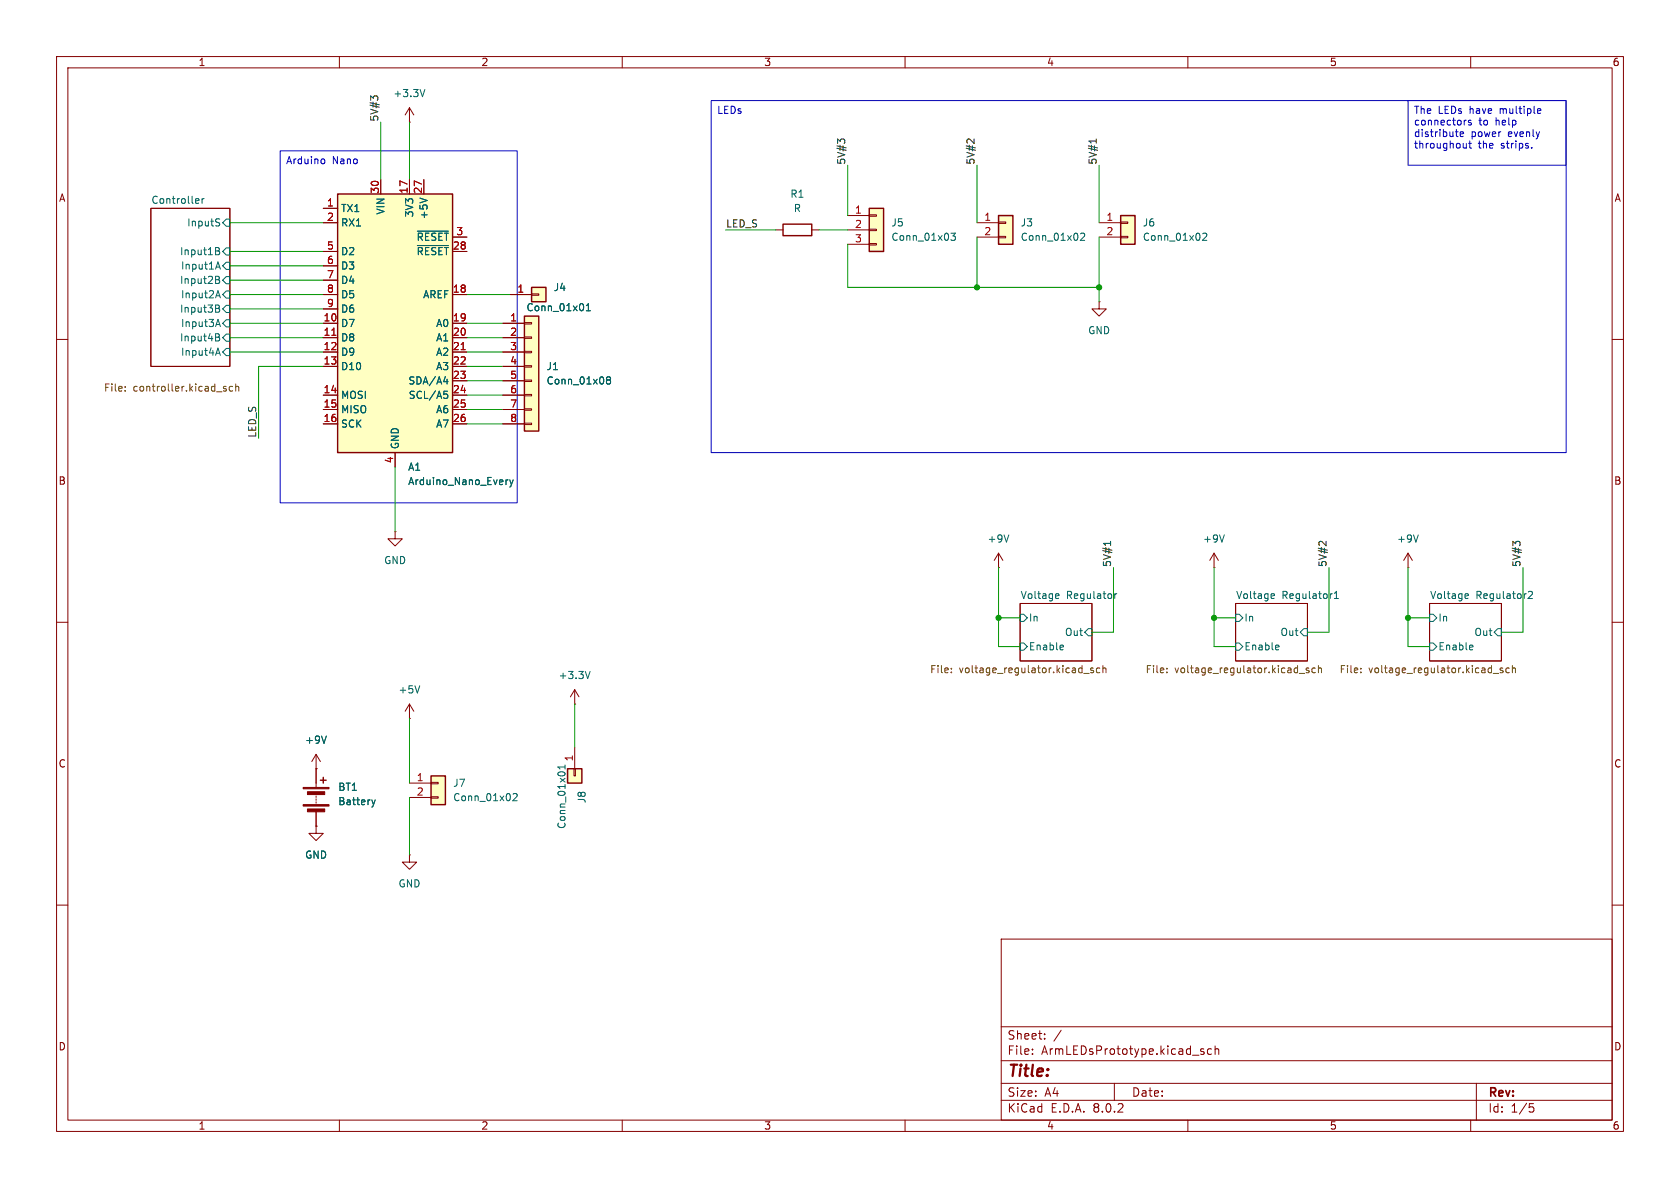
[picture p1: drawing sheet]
<svg xmlns="http://www.w3.org/2000/svg" width="297mm" height="210mm" viewBox="0 0 297 210" stroke-linecap="round" stroke-linejoin="round" font-family="sans-serif">
<g fill="none" stroke="#840000" stroke-width=".18">
<path d="M10 10h277v190h-277zM12 12h273v186h-273zM60 10v2M110 10v2M160 10v2M210 10v2M260 10v2M26.7 36.8h13.9v28h-13.9zM10 60h2M285 60h2M10 110h2M180.3 106.7h12.7v10.1h-12.7z"/>
<path d="M218.4 106.7h12.7v10.1h-12.7zM252.7 106.7h12.7v10.1h-12.7zM285 110h2M10 160h2M285 160h2M177 166h108v32h-108zM60 198v2M110 198v2M160 198v2M177 194.5h108M177 191.5h108M177 187.5h108"/>
<path d="M177 181.5h108M182.5 186.3v.1M182.5 185.5v.1M184.7 183.6v.1M184.7 182.8v.1M187.6 182.1l-1.3 2M197 191.5v3M210 198v2M212.3 185.8l.4 .1 .2 .2-.1 .2-.4 .1M212.3 185.5h.5M214.2 185.5l-.5-.1-.2 .3v.4l.1 .2h.6M214.8 185.5l.2-.1 .4 .1 .1 .9"/>
<path d="M214.8 184.9v1.5M260 198v2M261 191.5v6.5M270.4 195.1h.7M270.5 195.7h.4l.3 .3-.2 .5-.5 .1"/>
</g>
<g fill="none" stroke="#006464" stroke-width=".18">
<path d="M34.8 35.1l.3 .1 .1 .2-.6 .1M35.1 35.9l-.3 .1M35.7 35.1v.9M36.1 35.1l-.4 .3M38.4 38.7h.4M38.6 39.3l.2 .3-.2 .3M39.4 39.4l.6-.7h.6v1.3h-.6zM38.1 48.8l.6 .2 .1 .2-.3 .2M38.1 43.8l.6 .1 .1 .2-.3 .3M38.1 53.9l.6 .1 .1 .3-.3 .2M38.1 59l.6 .1 .1 .3-.3 .2M38.1 49.4h.4"/>
<path d="M38.1 44.4h.4M38.1 54.5h.4M38.1 59.6h.4M38.2 47.2h.6M38.2 52.3h.6M38.2 57.4h.6M38.5 46.3l.5 1.3M38.5 51.4l.5 1.2M38.5 56.5l.5 1.2M38.5 44.4l.3 .2v.3l-.7 .1M38.5 49.4l.3 .3v.3l-.7 .1M38.5 54.5l.3 .3v.3l-.7 .1"/>
<path d="M38.5 59.6l.3 .2v.3l-.7 .2M39.4 49.5l.6-.6h.6v1.3h-.6zM39.4 44.5l.6-.7h.6v1.3h-.6zM39.4 47l.6-.6h.6v1.2h-.6zM39.4 59.7l.6-.6h.6v1.2h-.6zM39.4 57.2l.6-.7h.6v1.3h-.6zM40 51.4h.6v1.3h-.6l-.6-.6zM40 54h.6v1.2h-.6l-.6-.6zM38.2 62.4h.6M38.5 61.5l.5 1.3M39.4 62.2l.6-.6h.6v1.3h-.6zM180.3 108.6h.7l.6 .6-.6 .7h-.7z"/>
<path d="M180.3 113.7h.7l.6 .6-.6 .6h-.7zM186.8 105h.4v.3l-.6 .1M187.2 105.7l-.4 .1M187.8 114l.2 .3-.6 .2M187.9 114.8l-.1 .1M192.4 111.1h.6v1.3h-.6l-.6-.6zM197.1 105v.8M197.4 105l-.3 .2M218.4 108.6h.7l.6 .6-.6 .7h-.7zM218.4 113.7h.7l.6 .6-.6 .6h-.7zM224.9 105h.4v.3l-.6 .1M225.3 105.7l-.4 .1"/>
<path d="M225.9 114l.2 .3-.6 .2M226 114.8l-.1 .1M230.5 111.1h.6v1.3h-.6l-.6-.6zM235.9 105.8h.7M235.9 104.9l.4-.4v1.3M252.7 108.6h.7l.6 .6-.6 .7h-.7zM252.7 113.7h.7l.6 .6-.6 .6h-.7zM259.2 105h.3l.1 .3-.6 .1M259.5 105.7l-.3 .1M260.2 114l.2 .3-.6 .2M260.3 114.8l-.1 .1M264.8 111.1h.6v1.3h-.6l-.6-.6z"/>
<path d="M270.2 104.7l.5-.2 .2 .4-.8 .9h.8"/>
</g>
<g fill="none" stroke="#725600" stroke-width=".18">
<path d="M22.1 69v.1M22.1 68.4v.1M39.6 68.7l.4 .2v.2h-.4M39.6 68.4h.4M41.1 68.4l-.3-.1-.3 .2 .1 .6h.5M41.7 68.4l.2-.1 .3 .1v.7M41.7 67.9v1.2M168.2 118.8v.1M168.2 118.1v.2M191.6 119h1M193.3 118.1h-.3l-.2 .2 .1 .1 .4 .2v.3h-.5M194.4 118.1h-.3l-.3 .2 .2 .6h.4"/>
<path d="M195 118.2l.2-.1h.3v.8M195 117.7v1.2M206.3 118.8v.1M206.3 118.1v.2M229.7 119h1M231.4 118.1h-.3l-.2 .2 .1 .1 .4 .2v.3h-.5M232.5 118.1h-.3l-.3 .2 .2 .6h.4M233.1 118.2l.2-.1h.3v.8M233.1 117.7v1.2M240.6 118.8v.1M240.6 118.1v.2M264 119h.9"/>
<path d="M265.7 118.1h-.3l-.2 .2 .1 .1 .4 .2v.3h-.5M266.8 118.1h-.3l-.3 .2 .1 .6h.5M267.4 118.2l.2-.1h.3v.8M267.4 117.7v1.2"/>
</g>
<path d="M92.7 55.9h2.5v20.3h-2.5z" fill="#ffffc2"/>
<g fill="none" stroke="#840000" stroke-width=".18">
<path d="M88.9 57.2h3.8M88.9 59.7h3.8M92.7 59.6h1.3v.2h-1.3zM92.7 57h1.3v.3h-1.3zM88.9 62.2h3.8M88.9 64.8h3.8M88.9 67.3h3.8M88.9 69.9h3.8M88.9 72.4h3.8M88.9 74.9h3.8M92.7 74.8h1.3v.3h-1.3zM92.7 72.3h1.3v.2h-1.3z"/>
<path d="M92.7 69.7h1.3v.3h-1.3zM92.7 67.2h1.3v.2h-1.3zM92.7 64.6h1.3v.3h-1.3zM92.7 62.1h1.3v.3h-1.3z"/>
</g>
<path d="M92.7 55.9h2.5v20.3h-2.5z" fill="none" stroke="#840000" stroke-width=".25"/>
<path d="M107.5 67.2l-.3-.3 .3-.3h.2l.2 .3-.2 .3M107.5 67.2l-.3 .2 .1 .4 .2 .1h.2l.2-.3v-.2l-.2-.2M107.5 67.2h.2" fill="none" stroke="#006464" stroke-width=".18"/>
<path d="M176.5 38.1h2.6v5.1h-2.6z" fill="#ffffc2"/>
<path d="M172.7 39.4h3.8M176.5 39.2h1.3v.3h-1.3zM172.7 41.9h3.8M176.5 41.8h1.3v.2h-1.3zM69.8 94v1.3h1.3l-1.3 1.2-1.2-1.2h1.2M69.8 94h.1M55.9 135.9h.1M55.9 133.4l-.8 1.2M55.9 133.4v2.5M55.9 133.4l.7 1.2M72.4 151.1v1.3h1.3l-1.3 1.3-1.3-1.3h1.3M72.4 151.1h.1" fill="none" stroke="#840000" stroke-width=".18"/>
<path d="M176.5 38.1h2.6v5.1h-2.6z" fill="none" stroke="#840000" stroke-width=".25"/>
<path d="M191 41.3l.5-.1 .3 .4-.8 .9h.8M57.7 130.1l-.4 1.3" fill="none" stroke="#006464" stroke-width=".18"/>
<path d="M198.1 38.1h2.6v5.1h-2.6z" fill="#ffffc2"/>
<path d="M194.3 39.4h3.8M198.1 39.2h1.3v.3h-1.3zM137.2 40.6h1.2M143.5 40.6h1.3M194.3 53.3v1.3h1.3l-1.3 1.3-1.3-1.3h1.3M194.3 53.3h.1M194.3 41.9h3.8M198.1 41.8h1.3v.2h-1.3zM214.6 97.8l-.7 1.3M214.6 97.8v2.5M214.6 97.8l.8 1.3M214.6 100.3h.1" fill="none" stroke="#840000" stroke-width=".18"/>
<path d="M138.4 39.6h5.1v2.1h-5.1zM198.1 38.1h2.6v5.1h-2.6z" fill="none" stroke="#840000" stroke-width=".25"/>
<path d="M212.6 41.3l.5-.1 .3 .4-.8 .9h.8M216.4 94.6l-.4 1.2" fill="none" stroke="#006464" stroke-width=".18"/>
<path d="M153.7 36.8h2.5v7.7h-2.5z" fill="#ffffc2"/>
<path d="M149.9 38.1h3.8M153.7 38h1.2v.2h-1.2zM149.9 40.6h3.8M149.9 43.2h3.8M153.7 43.1h1.2v.2h-1.2zM153.7 40.5h1.2v.3h-1.2z" fill="none" stroke="#840000" stroke-width=".18"/>
<path d="M153.7 36.8h2.5v7.7h-2.5z" fill="none" stroke="#840000" stroke-width=".25"/>
<path d="M168.1 41.2h.8l-.4 .5 .3 .1v.6l-.1 .1-.6-.1" fill="none" stroke="#006464" stroke-width=".18"/>
<path d="M59.7 34.3h20.3v45.7h-20.3z" fill="#ffffc2"/>
<path d="M59.7 34.3h20.3v45.7h-20.3z" fill="none" stroke="#840000" stroke-width=".25"/>
<g fill="none" stroke="#840000" stroke-width=".18">
<path d="M72.4 19.1v2.5M72.4 19.1l-.8 1.2M72.4 19.1l.8 1.2M57.1 36.8h2.6M57.1 39.4h2.6M67.3 31.8v2.5M72.4 21.6h.1M72.4 31.8v2.5M74.9 31.8v2.5M57.1 57.2h2.6M57.1 59.7h2.6M57.1 52.1h2.6"/>
<path d="M57.1 44.5h2.6M57.1 47h2.6M57.1 49.5h2.6M57.1 54.6h2.6M80 57.2h2.5M80 59.7h2.5M80 52.1h2.5M80 44.5h2.5M80 41.9h2.5M57.1 62.2h2.6M57.1 64.8h2.6M57.1 69.9h2.6"/>
<path d="M57.1 72.4h2.6M57.1 74.9h2.6M80 62.2h2.5M80 64.8h2.5M80 69.9h2.5M80 72.4h2.5M80 74.9h2.5M80 67.3h2.5M69.8 80v2.6M176.5 97.8l-.7 1.3M176.5 97.8v2.5M176.5 97.8l.8 1.3"/>
<path d="M176.5 100.3h.1"/>
</g>
<path d="M58.7 59.3h.7M81.5 61.8h.7" fill="none" stroke="#a90000" stroke-width=".18"/>
<g fill="none" stroke="#006464" stroke-width=".18">
<path d="M75.1 15.8l-.4 1.3M74.2 35l1.3 .4M73.8 43.4h5.5M73.8 40.9h5.5M78.4 67.5h.8M78.5 69.2h.6M78.6 69.6h.3l.3 .3-.2 .5h-.4M79 67v.9M89.8 84.8l-.3 .3M90.1 84.8l.3 .9M90.4 85.7l-.3 .4M90.7 84.8l-.3 .9"/>
<path d="M178.3 94.6l-.4 1.2"/>
</g>
<path d="M94 50.8h2.5v2.5h-2.5z" fill="#ffffc2"/>
<path d="M90.2 52.1h3.8M94 51.9h1.2v.3h-1.2zM248.9 97.8l-.7 1.3M248.9 97.8v2.5M248.9 97.8l.8 1.3M248.9 100.3h.1M72.4 127h.1M72.4 124.5l-.8 1.2M72.4 124.5v2.5M72.4 124.5l.8 1.2" fill="none" stroke="#840000" stroke-width=".18"/>
<path d="M94 50.8h2.5v2.5h-2.5z" fill="none" stroke="#840000" stroke-width=".25"/>
<path d="M103.7 54.9h.7M103.7 54l.3-.3v1.2M250.7 94.6l-.4 1.2M74.2 121.2l-.4 1.3" fill="none" stroke="#006464" stroke-width=".18"/>
<path d="M100.3 135.9h2.6v2.5h-2.6z" fill="#ffffc2"/>
<path d="M101.5 135.9h.2v1.3h-.2zM101.6 124.5h.1M101.6 121.9v2.6M101.6 132.1v3.8M101.6 121.9l-.8 1.3M101.6 121.9l.8 1.3" fill="none" stroke="#840000" stroke-width=".18"/>
<path d="M100.3 135.9h2.6v2.5h-2.6z" fill="none" stroke="#840000" stroke-width=".25"/>
<path d="M104.3 118.7l-.4 1.3M99.9 135.2v.8M99.9 135.6h-1.3l.4 .4" fill="none" stroke="#006464" stroke-width=".18"/>
<path d="M76.2 137.2h2.5v5h-2.5z" fill="#ffffc2"/>
<g fill="none" stroke="#840000" stroke-width=".18">
<path d="M57.1 36.8h2.6M57.1 39.4h2.6M67.3 31.8v2.5M72.4 31.8v2.5M74.9 31.8v2.5M57.1 57.2h2.6M57.1 59.7h2.6M57.1 52.1h2.6M57.1 44.5h2.6M57.1 47h2.6M57.1 49.5h2.6M57.1 54.6h2.6"/>
<path d="M80 57.2h2.5M80 59.7h2.5M80 52.1h2.5M80 44.5h2.5M80 41.9h2.5M88.9 57.2h3.8M88.9 59.7h3.8M90.2 52.1h3.8M57.1 62.2h2.6M57.1 64.8h2.6M57.1 69.9h2.6M57.1 72.4h2.6"/>
<path d="M57.1 74.9h2.6M80 62.2h2.5M80 64.8h2.5M80 69.9h2.5M80 72.4h2.5M80 74.9h2.5M80 67.3h2.5M88.9 62.2h3.8M88.9 64.8h3.8M88.9 69.9h3.8M88.9 72.4h3.8M88.9 74.9h3.8"/>
<path d="M88.9 67.3h3.8M69.8 80v2.6M55.9 135.9h.1M55.9 135.9v3.3M72.4 138.4h3.8M76.2 138.3h1.3v.3h-1.3zM55.9 146.1v1.2h1.2l-1.2 1.3-1.3-1.3h1.3M55.9 146.1h.1M55.9 140.7v.3M55.9 141.2v.3M55.9 141.7v.3M55.9 143.5v2.6"/>
<path d="M72.4 141h3.8M76.2 140.8h1.3v.3h-1.3z"/>
</g>
<path d="M56.6 137.9h1.1M57.1 137.4v1M76.2 137.2h2.5v5h-2.5z" fill="none" stroke="#840000" stroke-width=".25"/>
<g fill="none" stroke="#006464" stroke-width=".18">
<path d="M74.2 35l1.3 .4M73.8 43.4h5.5M73.8 40.9h5.5M103.7 54.9h.7M103.7 54l.3-.3v1.2M78.4 67.5h.8M78.5 69.2h.6M78.6 69.6h.3l.3 .3-.2 .5h-.4M79 67v.9M107.5 67.2l-.3-.3 .3-.3h.2l.2 .3-.2 .3M107.5 67.2l-.3 .2 .1 .4 .2 .1h.2l.2-.3v-.2l-.2-.2M107.5 67.2h.2"/>
<path d="M89.8 84.8l-.3 .3M90.1 84.8l.3 .9M90.4 85.7l-.3 .4M90.7 84.8l-.3 .9M57.7 130.1l-.4 1.3M65.7 141.4l.3 .8M66 142.2l-.2 .4M66.3 141.4l-.3 .8M90.7 140.4l.5-.1 .2 .3-.8 .9h.8"/>
</g>
<g fill="#840000" stroke="#840000" stroke-width=".18">
<path d="M53.6 142.2h4.6v.3h-4.6z"/>
<path d="M53.6 139.2h4.6v.2h-4.6z"/>
<path d="M54.4 143h3v.5h-3z"/>
<path d="M54.4 140h3v.5h-3z"/>
</g>
<path d="M193.8 24.6v.7M196.3 95.7v.7" fill="none" stroke="#0f0f0f" stroke-width=".18"/>
<g fill="none" stroke="#0000c2" stroke-width=".18">
<path d="M125.7 17.8h151.2v62.2h-151.2zM248.9 17.8h28v11.4h-28zM272 19.2l.3 .1 .1 .2-.6 .1M272.3 20l-.3 .1M49.5 26.7h41.9v62.2h-41.9zM57 28.1l.3 .1 .1 .1v.5l-.4 .1M257.3 23.3h.5M257.5 24.1h.3M258.1 23.7l.6-.1v-.2l-.4-.1-.2 .2 .1 .6h.5M259.2 21.3h-.2M259.2 25.3v.9M259.2 26.1l-.3 .1"/>
<path d="M259.8 24.9v1.1l.3 .2M260.1 21.3h-.3l-.2 .1v.2l.5 .1v.3h-.5M270.8 26.1v.1"/>
</g>
<g fill="none" stroke="#009600" stroke-width=".18">
<path d="M40.6 39.4h16.5M67.3 21.6v10.2M72.4 21.6v10.2M149.9 29.2v8.9M172.7 29.2v10.2M194.3 29.2v10.2M40.6 49.5h16.5M40.6 47h16.5M40.6 44.5h16.5M40.6 52.1h16.5M40.6 57.2h16.5M40.6 59.7h16.5"/>
<path d="M40.6 54.6h16.5M82.5 52.1h7.7M82.5 57.2h6.4M82.5 59.7h6.4M128.3 40.6h8.9M144.8 40.6h5.1M149.9 43.2v7.6h44.4M172.7 41.9v8.9M194.3 41.9v11.4M40.6 62.2h16.5M57.1 64.8h-11.4v12.7M82.5 67.3h6.4"/>
<path d="M82.5 64.8h6.4M82.5 69.9h6.4M82.5 62.2h6.4M82.5 74.9h6.4M82.5 72.4h6.4M69.8 82.6v11.4M176.5 100.3v14h3.8M176.5 109.2h3.8M196.8 100.3v11.5h-3.8M214.6 100.3v14h3.8M214.6 109.2h3.8M234.9 100.3v11.5h-3.8"/>
<path d="M248.9 100.3v14h3.8M248.9 109.2h3.8M269.2 100.3v11.5h-3.8M72.4 127v11.4M101.6 124.5v7.6M72.4 141v10.1"/>
</g>
<path d="M58.7 59.3h.7M81.5 61.8h.7" fill="none" stroke="#a90000" stroke-width=".18"/>
<g fill="#009600" stroke="#009600" stroke-width=".18">
<circle cx="194.3" cy="50.8" r=".46"/>
<circle cx="176.5" cy="109.2" r=".46"/>
<circle cx="172.7" cy="50.8" r=".46"/>
<circle cx="248.9" cy="109.2" r=".46"/>
<circle cx="214.6" cy="109.2" r=".46"/>
</g>
<text font-size="2.8" fill="#840000" x="178" y="190.9">Title:</text>
<g font-size="2.1" fill="#840000">
<text x="178" y="184">Sheet:</text>
<text x="178" y="186.7">File:</text>
<text x="184.1" y="186.7">ArmLEDsPrototype.kicad_sch</text>
<text x="178" y="196.9">KiCad</text>
<text x="178" y="194.1">Size:</text>
<text x="184.7" y="194.1">A4</text>
<text x="185.7" y="196.9">E.D.A.</text>
<text x="193.3" y="196.9">8.0.2</text>
<text x="200" y="194.1">Date:</text>
<text x="263" y="194.3">Rev:</text>
<text x="263" y="196.9">Id:</text>
<text x="267.1" y="196.9">1/5</text>
</g>
<g font-size="1.8" fill="#840000">
<text x="35" y="11.9">1</text>
<text x="85" y="11.9">2</text>
<text x="135" y="11.9">3</text>
<text x="185" y="11.9">4</text>
<text x="235" y="11.9">5</text>
<text x="285" y="11.9">6</text>
<text x="10.3" y="35.9">A</text>
<text x="285.3" y="35.9">A</text>
<text x="10.3" y="85.9">B</text>
<text x="285.3" y="85.9">B</text>
<text x="10.3" y="135.9">C</text>
<text x="285.3" y="135.9">C</text>
<text x="10.3" y="185.9">D</text>
<text x="285.3" y="185.9">D</text>
<text x="35" y="199.9">1</text>
<text x="85" y="199.9">2</text>
<text x="135" y="199.9">3</text>
<text x="185" y="199.9">4</text>
<text x="235" y="199.9">5</text>
<text x="285" y="199.9">6</text>
</g>
<g font-size="1.8" fill="#006464">
<text x="69.4" y="17.4">+3.3V</text>
<text x="139.6" y="35.2">R1</text>
<text x="26.7" y="36.1">Controller</text>
<text x="33" y="40.2">InputS</text>
<text x="60.2" y="37.7">TX1</text>
<text x="60.2" y="40.2">RX1</text>
<text x="68.2" y="38" transform="rotate(-90 68.2 38)">VIN</text>
<text x="73.3" y="38.5" transform="rotate(-90 73.3 38.5)">3V3</text>
<text x="75.8" y="38.9" transform="rotate(-90 75.8 38.9)">+5V</text>
<text x="140.2" y="37.7">R</text>
<text x="157.5" y="40.2">J5</text>
<text x="180.3" y="40.2">J3</text>
<text x="201.9" y="40.2">J6</text>
<text x="31.7" y="45.3">Input1B</text>
<text x="31.9" y="47.9">Input1A</text>
<text x="60.2" y="45.3">D2</text>
<text x="60.2" y="47.9">D3</text>
<text x="73.6" y="45.3">~{RESET}</text>
<text x="73.6" y="42.8">~{RESET}</text>
<text x="157.5" y="42.8">Conn_01x03</text>
<text x="180.3" y="42.8">Conn_01x02</text>
<text x="201.9" y="42.8">Conn_01x02</text>
<text x="31.7" y="50.4">Input2B</text>
<text x="31.9" y="52.9">Input2A</text>
<text x="60.2" y="50.4">D4</text>
<text x="60.2" y="52.9">D5</text>
<text x="74.7" y="52.9">AREF</text>
<text x="97.8" y="51.7">J4</text>
<text x="31.7" y="55.5">Input3B</text>
<text x="31.9" y="58">Input3A</text>
<text x="60.2" y="58">D7</text>
<text x="60.2" y="55.5">D6</text>
<text x="77" y="58">A0</text>
<text x="93" y="55.2">Conn_01x01</text>
<text x="192.3" y="59.3">GND</text>
<text x="31.7" y="60.6">Input4B</text>
<text x="31.9" y="63.1">Input4A</text>
<text x="60.2" y="60.6">D8</text>
<text x="60.2" y="63.1">D9</text>
<text x="60.2" y="65.6">D10</text>
<text x="77" y="60.6">A1</text>
<text x="77" y="63.1">A2</text>
<text x="77" y="65.6">A3</text>
<text x="96.5" y="65.6">J1</text>
<text x="60.2" y="70.7">MOSI</text>
<text x="72.1" y="68.2">SDA/A4</text>
<text x="72.2" y="70.7">SCL/A5</text>
<text x="96.5" y="68.2">Conn_01x08</text>
<text x="60.2" y="73.3">MISO</text>
<text x="60.2" y="75.8">SCK</text>
<text x="77" y="73.3">A6</text>
<text x="77" y="75.8">A7</text>
<text x="70.7" y="79.5" transform="rotate(-90 70.7 79.5)">GND</text>
<text x="72.1" y="83.4">A1</text>
<text x="72.1" y="86">Arduino_Nano_Every</text>
<text x="67.8" y="99.9">GND</text>
<text x="174.5" y="96.1">+9V</text>
<text x="212.6" y="96.1">+9V</text>
<text x="246.9" y="96.1">+9V</text>
<text x="180.3" y="106">Voltage</text>
<text x="188.5" y="106">Regulator</text>
<text x="218.4" y="106">Voltage</text>
<text x="226.6" y="106">Regulator1</text>
<text x="252.7" y="106">Voltage</text>
<text x="260.9" y="106">Regulator2</text>
<text x="181.8" y="110.1">In</text>
<text x="188.2" y="112.6">Out</text>
<text x="219.9" y="110.1">In</text>
<text x="226.3" y="112.6">Out</text>
<text x="254.2" y="110.1">In</text>
<text x="260.6" y="112.6">Out</text>
<text x="181.8" y="115.2">Enable</text>
<text x="219.9" y="115.2">Enable</text>
<text x="254.2" y="115.2">Enable</text>
<text x="70.4" y="122.8">+5V</text>
<text x="98.7" y="120.2">+3.3V</text>
<text x="53.8" y="131.7">+9V</text>
<text x="59.7" y="140">BT1</text>
<text x="59.7" y="142.5">Battery</text>
<text x="80" y="139.3">J7</text>
<text x="80" y="141.8">Conn_01x02</text>
<text x="103.7" y="142.1" transform="rotate(-90 103.7 142.1)">J8</text>
<text x="100.2" y="146.6" transform="rotate(-90 100.2 146.6)">Conn_01x01</text>
<text x="53.8" y="152">GND</text>
<text x="70.4" y="157.1">GND</text>
</g>
<g font-size="1.8" fill="#0f0f0f">
<text x="67" y="21.6" transform="rotate(-90 67 21.6)">5V#3</text>
<text x="149.5" y="29.2" transform="rotate(-90 149.5 29.2)">5V#3</text>
<text x="172.4" y="29.2" transform="rotate(-90 172.4 29.2)">5V#2</text>
<text x="194" y="29.2" transform="rotate(-90 194 29.2)">5V#1</text>
<text x="128.3" y="40.3">LED_S</text>
<text x="45.4" y="77.5" transform="rotate(-90 45.4 77.5)">LED_S</text>
<text x="196.5" y="100.3" transform="rotate(-90 196.5 100.3)">5V#1</text>
<text x="234.6" y="100.3" transform="rotate(-90 234.6 100.3)">5V#2</text>
<text x="268.9" y="100.3" transform="rotate(-90 268.9 100.3)">5V#3</text>
</g>
<g font-size="1.8" fill="#0000c2">
<text x="126.7" y="20.5">LEDs</text>
<text x="249.9" y="20.5">The</text>
<text x="249.9" y="22.5">connectors</text>
<text x="254.2" y="20.5">LEDs</text>
<text x="259.9" y="20.5">have</text>
<text x="261.4" y="22.5">to</text>
<text x="264.5" y="22.5">help</text>
<text x="265.4" y="20.5">multiple</text>
<text x="50.5" y="29.3">Arduino</text>
<text x="58.7" y="29.3">Nano</text>
<text x="249.9" y="24.5">distribute</text>
<text x="249.9" y="26.6">throughout</text>
<text x="260.1" y="24.5">power</text>
<text x="261.3" y="26.6">the</text>
<text x="265.5" y="26.6">strips.</text>
<text x="266.7" y="24.5">evenly</text>
</g>
<g font-size="1.8" fill="#a90000">
<text x="67.1" y="34.3" transform="rotate(-90 67.1 34.3)">30</text>
<text x="72.1" y="34.3" transform="rotate(-90 72.1 34.3)">17</text>
<text x="74.7" y="34.3" transform="rotate(-90 74.7 34.3)">27</text>
<text x="57.7" y="36.6">1</text>
<text x="57.7" y="39.1">2</text>
<text x="80.6" y="41.7">3</text>
<text x="151.1" y="37.8">1</text>
<text x="151.1" y="40.4">2</text>
<text x="173.9" y="39.1">1</text>
<text x="173.9" y="41.7">2</text>
<text x="195.5" y="39.1">1</text>
<text x="195.5" y="41.7">2</text>
<text x="57.7" y="44.2">5</text>
<text x="57.7" y="46.7">6</text>
<text x="80" y="44.2">28</text>
<text x="151.1" y="42.9">3</text>
<text x="57.7" y="49.3">7</text>
<text x="57.7" y="51.8">8</text>
<text x="80" y="51.8">18</text>
<text x="91.4" y="51.8">1</text>
<text x="57.1" y="56.9">10</text>
<text x="57.1" y="59.4">11</text>
<text x="57.7" y="54.4">9</text>
<text x="80" y="56.9">19</text>
<text x="80" y="59.4">20</text>
<text x="90.1" y="56.9">1</text>
<text x="90.1" y="59.4">2</text>
<text x="57.1" y="62">12</text>
<text x="57.1" y="64.5">13</text>
<text x="80" y="62">21</text>
<text x="80" y="64.5">22</text>
<text x="90.1" y="62">3</text>
<text x="90.1" y="64.5">4</text>
<text x="57.1" y="69.6">14</text>
<text x="80" y="67.1">23</text>
<text x="80" y="69.6">24</text>
<text x="90.1" y="67.1">5</text>
<text x="90.1" y="69.6">6</text>
<text x="57.1" y="72.1">15</text>
<text x="57.1" y="74.7">16</text>
<text x="80" y="72.1">25</text>
<text x="80" y="74.7">26</text>
<text x="90.1" y="72.1">7</text>
<text x="90.1" y="74.7">8</text>
<text x="69.6" y="82" transform="rotate(-90 69.6 82)">4</text>
<text x="101.3" y="134.7" transform="rotate(-90 101.3 134.7)">1</text>
<text x="73.6" y="138.2">1</text>
<text x="73.6" y="140.7">2</text>
</g>
<g font-size="1.8" fill="#725600">
<text x="18.3" y="69.5">File:</text>
<text x="23.5" y="69.5">controller.kicad_sch</text>
<text x="164.3" y="119.3">File:</text>
<text x="169.6" y="119.3">voltage_regulator.kicad_sch</text>
<text x="202.4" y="119.3">File:</text>
<text x="207.7" y="119.3">voltage_regulator.kicad_sch</text>
<text x="236.7" y="119.3">File:</text>
<text x="242" y="119.3">voltage_regulator.kicad_sch</text>
</g>
</svg>
